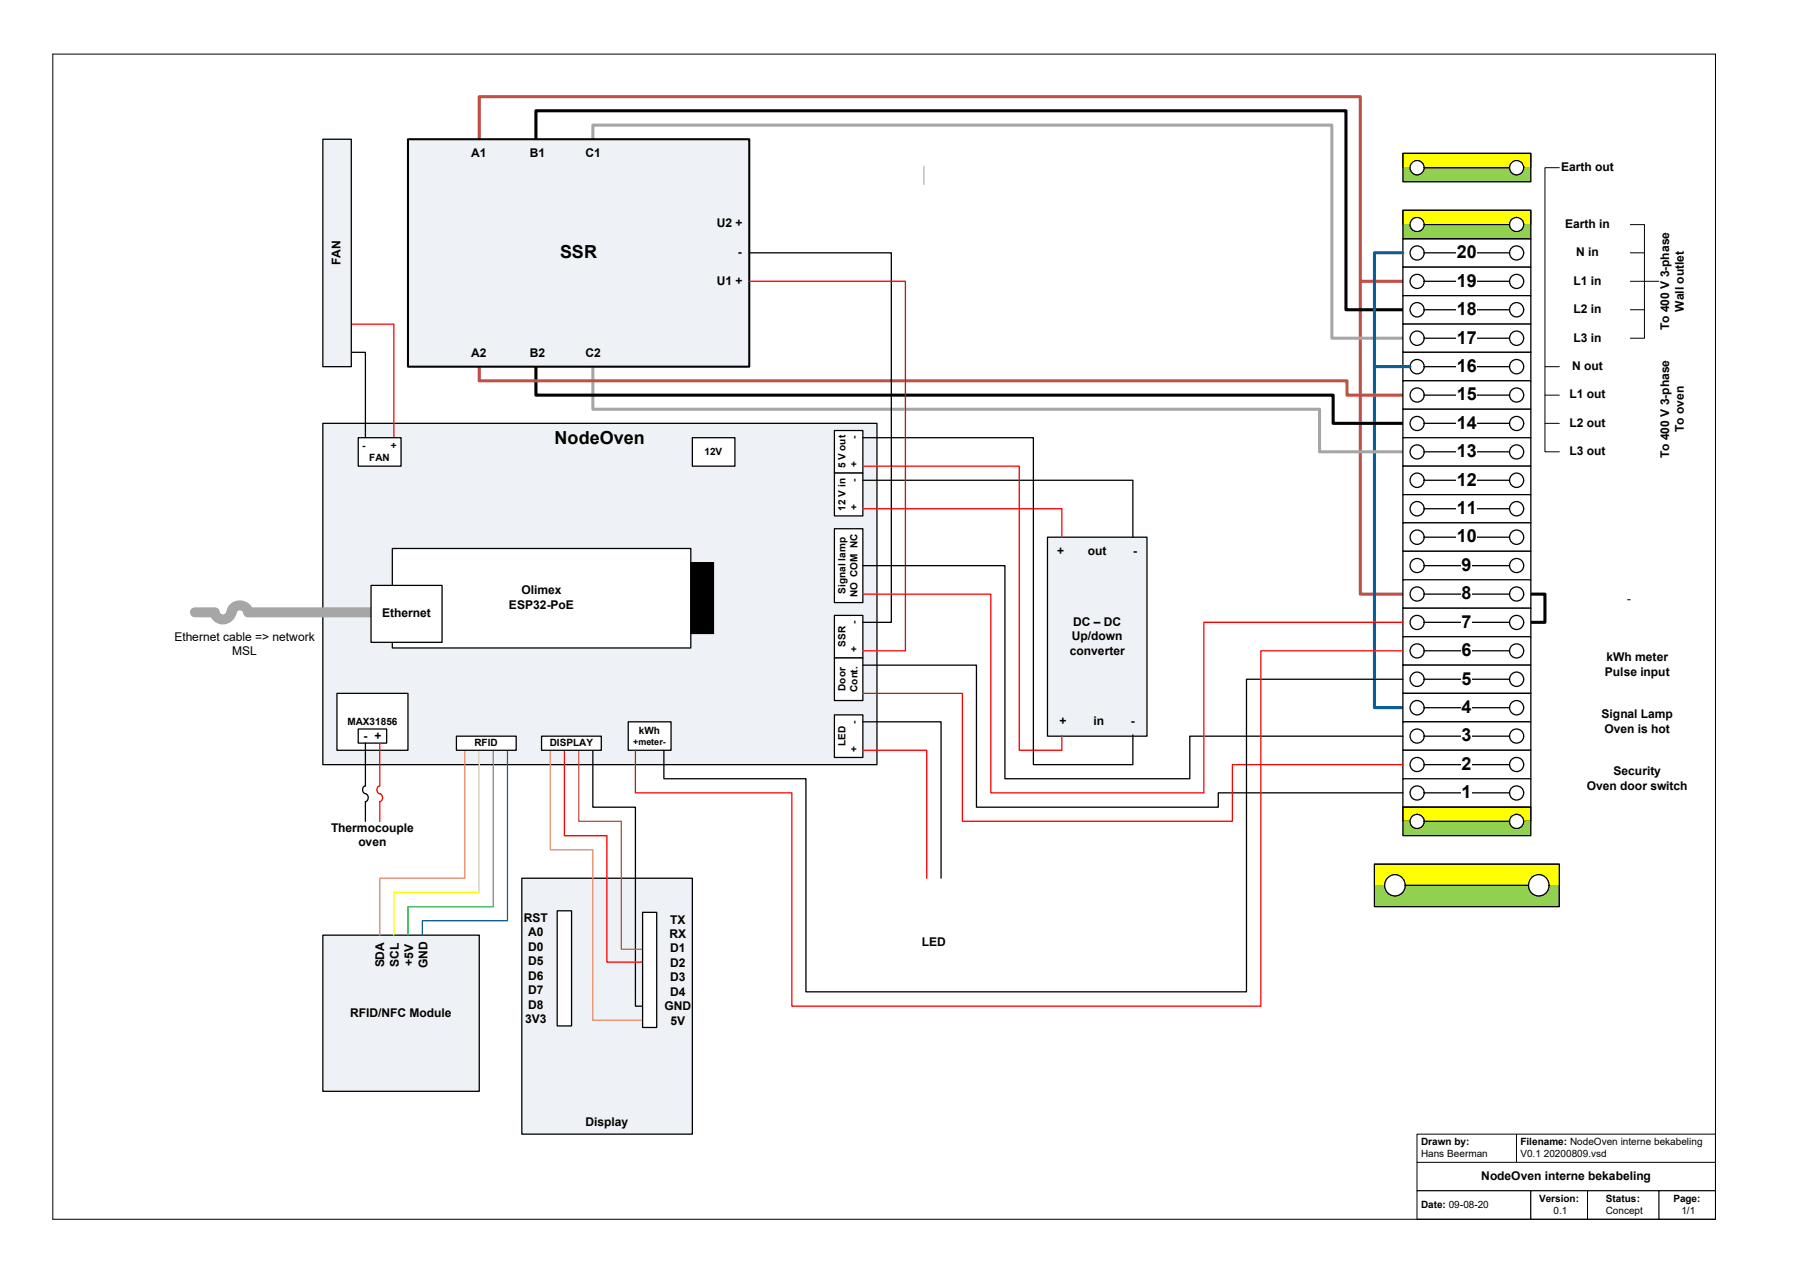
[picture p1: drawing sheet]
<svg xmlns="http://www.w3.org/2000/svg" width="297mm" height="210mm" viewBox="0 0 297 210" stroke-linecap="round" stroke-linejoin="round" font-family="sans-serif">
<path d="M79.1 24.3v-8.3h145.5v30.4h7M224.6 46.4v51.7h7M79.1 60.5v2.4h143.3v2.3h9.2" fill="none" stroke="#c05046" stroke-width=".51"/>
<path d="M226.9 60.5v56.3h4.7" fill="none" stroke="#0070c0" stroke-width=".51"/>
<path d="M88.5 23v-4.7h133.7v32.8h9.4M88.5 60.5v4.7h131.6v4.7h11.5M252.7 98.1h2.4v4.6h-2.4" fill="none" stroke="#000" stroke-width=".51"/>
<path d="M97.9 23v-2.3h122v35.1h11.7M97.9 60.5v7.1h119.9v7h13.8" fill="none" stroke="#a6a6a6" stroke-width=".51"/>
<path d="M231.6 34.7h21.1v2.4h-21.1z" fill="#ff0"/>
<path d="M231.6 34.7h21.1v2.4h-21.1z" fill="none" stroke="#000" stroke-width=".17"/>
<path d="M231.6 37.1h21.1v2.3h-21.1z" fill="#92d050"/>
<path d="M233.9 191.9h49.3v4.7h-49.3z" fill="#fff"/>
<path d="M233.9 191.9h49.3v4.7h-49.3z" fill="none" stroke="#000" stroke-width=".17"/>
<path d="M250.4 187.2h32.8v4.7h-32.8z" fill="#fff"/>
<path d="M250.4 187.2h32.8v4.7h-32.8z" fill="none" stroke="#000" stroke-width=".17"/>
<path d="M233.9 196.6h18.8v4.7h-18.8z" fill="#fff"/>
<path d="M233.9 196.6h18.8v4.7h-18.8z" fill="none" stroke="#000" stroke-width=".17"/>
<path d="M273.9 196.6h9.3v4.7h-9.3z" fill="#fff"/>
<path d="M273.9 196.6h9.3v4.7h-9.3z" fill="none" stroke="#000" stroke-width=".17"/>
<path d="M233.9 187.2h16.5v4.7h-16.5z" fill="#fff"/>
<path d="M233.9 187.2h16.5v4.7h-16.5z" fill="none" stroke="#000" stroke-width=".17"/>
<path d="M262.1 196.6h11.8v4.7h-11.8z" fill="#fff"/>
<path d="M262.1 196.6h11.8v4.7h-11.8z" fill="none" stroke="#000" stroke-width=".17"/>
<path d="M252.7 196.6h9.4v4.7h-9.4z" fill="#fff"/>
<path d="M8.7 8.9h274.5v192.4h-274.5zM252.7 196.6h9.4v4.7h-9.4z" fill="none" stroke="#000" stroke-width=".17"/>
<path d="M53.3 69.9h91.5v56.3h-91.5z" fill="#eef2f7"/>
<path d="M53.3 69.9h91.5v56.3h-91.5z" fill="none" stroke="#000" stroke-width=".21"/>
<path d="M55.6 114.5h11.8v9.4h-11.8z" fill="#fff"/>
<path d="M55.6 114.5h11.8v9.4h-11.8z" fill="none" stroke="#000" stroke-width=".21"/>
<path d="M103.7 119.2h7.1v4.7h-7.1z" fill="#fff"/>
<path d="M103.7 119.2h7.1v4.7h-7.1z" fill="none" stroke="#000" stroke-width=".21"/>
<path d="M101.9 96.6h.3v.5h-.3z" fill="#fff"/>
<path d="M101.9 96.6h.3v.5h-.3z" fill="none" stroke="#000" stroke-width=".17"/>
<path d="M114.3 72.3h7v4.7h-7z" fill="#fff"/>
<path d="M114.3 72.3h7v4.7h-7z" fill="none" stroke="#000" stroke-width=".21"/>
<path d="M64.8 90.6h49.2v16.4h-49.2z" fill="#fff"/>
<path d="M64.8 90.6h49.2v16.4h-49.2z" fill="none" stroke="#000" stroke-width=".21"/>
<path d="M114 92.9h3.8v11.7h-3.8z" fill="#000"/>
<path d="M114 92.9h3.8v11.7h-3.8z" fill="none" stroke="#000" stroke-width=".17"/>
<path d="M59.1 120.4h4.7v2.3h-4.7z" fill="#fff"/>
<path d="M59.1 120.4h4.7v2.3h-4.7zM60.3 122.7v7.1a.72 .72 0 0 0-.4 .7 .72 .72 0 0 0 .7 .6 .71 .71 0 0 1-.3 1.2v3.3" fill="none" stroke="#000" stroke-width=".21"/>
<path d="M62.7 122.7v7.1a.72 .72 0 0 0-.5 .7 .72 .72 0 0 0 .7 .6 .71 .71 0 0 1-.2 1.2v3.3" fill="none" stroke="#f00" stroke-width=".21"/>
<path d="M53.3 154.4h25.8v25.8h-25.8z" fill="#eef2f7"/>
<path d="M53.3 154.4h25.8v25.8h-25.8z" fill="none" stroke="#000" stroke-width=".21"/>
<path d="M86.1 145h28.2v42.2h-28.2z" fill="#eef2f7"/>
<path d="M86.1 145h28.2v42.2h-28.2z" fill="none" stroke="#000" stroke-width=".21"/>
<path d="M76.8 123.9v21.1h-14.1v9.4" fill="none" stroke="#f59d56" stroke-width=".21"/>
<path d="M79.1 123.9v23.4h-14.1v7.1" fill="none" stroke="#ff0" stroke-width=".21"/>
<path d="M81.4 123.9v25.8h-14v4.7" fill="none" stroke="#00b050" stroke-width=".21"/>
<path d="M83.8 123.9v28.1h-14.1v2.4" fill="none" stroke="#0070c0" stroke-width=".21"/>
<path d="M92 150.4h2.4v19h-2.4z" fill="#fff"/>
<path d="M97.9 123.9v9.4h7v32.8h1.2M92 150.4h2.4v19h-2.4z" fill="none" stroke="#000" stroke-width=".21"/>
<path d="M95.5 123.9v11.7h7.1v21.1h3.5" fill="none" stroke="#c05046" stroke-width=".21"/>
<path d="M93.2 123.9v14.1h7v20.8h5.9" fill="none" stroke="#f00" stroke-width=".21"/>
<path d="M90.8 123.9v16.4h7.1v28.1h8.2" fill="none" stroke="#f59d56" stroke-width=".21"/>
<path d="M106.1 150.6h2.3v19h-2.3z" fill="#fff"/>
<path d="M106.1 150.6h2.3v19h-2.3z" fill="none" stroke="#000" stroke-width=".21"/>
<path d="M89.4 121.5h9.9v2.4h-9.9z" fill="#fff"/>
<path d="M89.4 121.5h9.9v2.4h-9.9z" fill="none" stroke="#000" stroke-width=".21"/>
<path d="M75.4 121.5h9.8v2.4h-9.8z" fill="#fff"/>
<path d="M58 58.2h2.3v14.1M75.4 121.5h9.8v2.4h-9.8z" fill="none" stroke="#000" stroke-width=".21"/>
<path d="M58 53.5h7v18.8" fill="none" stroke="#f00" stroke-width=".21"/>
<path d="M53.3 23h4.7v37.5h-4.7z" fill="#eef2f7"/>
<path d="M53.3 23h4.7v37.5h-4.7z" fill="none" stroke="#000" stroke-width=".21"/>
<path d="M59.1 72.3h7.1v4.7h-7.1z" fill="#fff"/>
<path d="M59.1 72.3h7.1v4.7h-7.1z" fill="none" stroke="#000" stroke-width=".21"/>
<path d="M32.2 101.1h3.3a1.42 1.42 0 0 0 1.6 1.2 1.42 1.42 0 0 0 1.2-1.6 1.44 1.44 0 0 1 1.5-.7 1.44 1.44 0 0 1 1.2 1.1h20.3" fill="none" stroke="#a6a6a6" stroke-width="1.7"/>
<path d="M41 101.1h20.3" fill="none" stroke="#a6a6a6" stroke-width=".17"/>
<path d="M61.3 96.6h11.7v9.4h-11.7z" fill="#fff"/>
<path d="M61.3 96.6h11.7v9.4h-11.7z" fill="none" stroke="#000" stroke-width=".21"/>
<path d="M67.4 23h56.3v37.5h-56.3z" fill="#eef2f7"/>
<path d="M67.4 23h56.3v37.5h-56.3z" fill="none" stroke="#000" stroke-width=".34"/>
<path d="M137.8 71.1h4.7v7h-4.7z" fill="#fff"/>
<path d="M137.8 71.1h4.7v7h-4.7z" fill="none" stroke="#000" stroke-width=".21"/>
<path d="M137.8 78.1h4.7v7.1h-4.7z" fill="#fff"/>
<path d="M137.8 78.1h4.7v7.1h-4.7z" fill="none" stroke="#000" stroke-width=".21"/>
<path d="M172.9 88.7h16.5v32.8h-16.5z" fill="#eef2f7"/>
<path d="M142.5 79.3h44.5v9.4M142.5 72.3h28.1v53.9h16.4v-4.9M172.9 88.7h16.5v32.8h-16.5z" fill="none" stroke="#000" stroke-width=".21"/>
<path d="M142.5 77h25.8v46.9h7v-2.5M142.5 84h32.8v4.7" fill="none" stroke="#f00" stroke-width=".21"/>
<path d="M137.8 87.3h4.7v12.2h-4.7z" fill="#fff"/>
<path d="M137.8 87.3h4.7v12.2h-4.7z" fill="none" stroke="#000" stroke-width=".21"/>
<path d="M137.8 101.6h4.7v7h-4.7z" fill="#fff"/>
<path d="M137.8 101.6h4.7v7h-4.7z" fill="none" stroke="#000" stroke-width=".21"/>
<path d="M137.8 108.6h4.7v7.1h-4.7z" fill="#fff"/>
<path d="M137.8 108.6h4.7v7.1h-4.7z" fill="none" stroke="#000" stroke-width=".21"/>
<path d="M137.8 118h4.7v7.1h-4.7z" fill="#fff"/>
<path d="M123.7 41.7h23.5v61h-4.7M137.8 118h4.7v7.1h-4.7z" fill="none" stroke="#000" stroke-width=".21"/>
<path d="M123.7 46.4h25.8v61h-7" fill="none" stroke="#f00" stroke-width=".21"/>
<path d="M231.6 39.4h21.1v4.7h-21.1z" fill="#fff"/>
<path d="M231.6 39.4h21.1v4.7h-21.1z" fill="none" stroke="#000" stroke-width=".21"/>
<circle cx="234" cy="41.8" r="1.17" fill="#fff"/>
<circle cx="234" cy="41.8" r="1.17" fill="none" stroke="#000" stroke-width=".21"/>
<circle cx="250.4" cy="41.8" r="1.17" fill="#fff"/>
<g fill="none" stroke="#000" stroke-width=".21">
<path d="M235.1 41.7h14.1"/>
<circle cx="250.4" cy="41.8" r="1.17"/>
</g>
<g fill="#fff">
<path d="M240.5 40h3.3v3.6h-3.3z"/>
<path d="M231.6 44.1h21.1v4.7h-21.1z"/>
</g>
<path d="M231.6 44.1h21.1v4.7h-21.1z" fill="none" stroke="#000" stroke-width=".21"/>
<circle cx="234" cy="46.5" r="1.17" fill="#fff"/>
<circle cx="234" cy="46.5" r="1.17" fill="none" stroke="#000" stroke-width=".21"/>
<circle cx="250.4" cy="46.5" r="1.17" fill="#fff"/>
<g fill="none" stroke="#000" stroke-width=".21">
<path d="M235.1 46.4h14.1"/>
<circle cx="250.4" cy="46.5" r="1.17"/>
</g>
<g fill="#fff">
<path d="M240.5 44.7h3.3v3.6h-3.3z"/>
<path d="M231.6 48.8h21.1v4.7h-21.1z"/>
</g>
<path d="M231.6 48.8h21.1v4.7h-21.1z" fill="none" stroke="#000" stroke-width=".21"/>
<circle cx="233.9" cy="51.1" r="1.18" fill="#fff"/>
<circle cx="233.9" cy="51.1" r="1.18" fill="none" stroke="#000" stroke-width=".21"/>
<circle cx="250.4" cy="51.1" r="1.18" fill="#fff"/>
<g fill="none" stroke="#000" stroke-width=".21">
<path d="M235.1 51.1h14.1"/>
<circle cx="250.4" cy="51.1" r="1.18"/>
</g>
<g fill="#fff">
<path d="M240.5 49.4h3.3v3.5h-3.3z"/>
<path d="M231.6 53.5h21.1v4.7h-21.1z"/>
</g>
<path d="M231.6 53.5h21.1v4.7h-21.1z" fill="none" stroke="#000" stroke-width=".21"/>
<circle cx="233.9" cy="55.8" r="1.18" fill="#fff"/>
<circle cx="233.9" cy="55.8" r="1.18" fill="none" stroke="#000" stroke-width=".21"/>
<circle cx="250.4" cy="55.8" r="1.18" fill="#fff"/>
<g fill="none" stroke="#000" stroke-width=".21">
<path d="M235.1 55.8h14.1"/>
<circle cx="250.4" cy="55.8" r="1.18"/>
</g>
<g fill="#fff">
<path d="M240.5 54.1h3.3v3.5h-3.3z"/>
<path d="M231.6 58.2h21.1v4.7h-21.1z"/>
</g>
<path d="M231.6 58.2h21.1v4.7h-21.1z" fill="none" stroke="#000" stroke-width=".21"/>
<circle cx="233.9" cy="60.5" r="1.18" fill="#fff"/>
<circle cx="233.9" cy="60.5" r="1.18" fill="none" stroke="#000" stroke-width=".21"/>
<circle cx="250.4" cy="60.5" r="1.18" fill="#fff"/>
<g fill="none" stroke="#000" stroke-width=".21">
<path d="M235.1 60.5h14.1"/>
<circle cx="250.4" cy="60.5" r="1.18"/>
</g>
<g fill="#fff">
<path d="M240.5 58.8h3.3v3.5h-3.3z"/>
<path d="M231.6 62.9h21.1v4.7h-21.1z"/>
</g>
<path d="M231.6 62.9h21.1v4.7h-21.1z" fill="none" stroke="#000" stroke-width=".21"/>
<circle cx="233.9" cy="65.2" r="1.17" fill="#fff"/>
<circle cx="233.9" cy="65.2" r="1.17" fill="none" stroke="#000" stroke-width=".21"/>
<circle cx="250.4" cy="65.2" r="1.17" fill="#fff"/>
<g fill="none" stroke="#000" stroke-width=".21">
<path d="M235.1 65.2h14.1"/>
<circle cx="250.4" cy="65.2" r="1.17"/>
</g>
<g fill="#fff">
<path d="M240.5 63.4h3.3v3.6h-3.3z"/>
<path d="M231.6 67.6h21.1v4.7h-21.1z"/>
</g>
<path d="M231.6 67.6h21.1v4.7h-21.1z" fill="none" stroke="#000" stroke-width=".21"/>
<circle cx="234" cy="69.9" r="1.17" fill="#fff"/>
<circle cx="234" cy="69.9" r="1.17" fill="none" stroke="#000" stroke-width=".21"/>
<circle cx="250.4" cy="69.9" r="1.17" fill="#fff"/>
<g fill="none" stroke="#000" stroke-width=".21">
<path d="M235.1 69.9h14.1"/>
<circle cx="250.4" cy="69.9" r="1.17"/>
</g>
<g fill="#fff">
<path d="M240.5 68.1h3.3v3.6h-3.3z"/>
<path d="M231.6 72.3h21.1v4.7h-21.1z"/>
</g>
<path d="M231.6 72.3h21.1v4.7h-21.1z" fill="none" stroke="#000" stroke-width=".21"/>
<circle cx="234" cy="74.6" r="1.17" fill="#fff"/>
<circle cx="234" cy="74.6" r="1.17" fill="none" stroke="#000" stroke-width=".21"/>
<circle cx="250.4" cy="74.6" r="1.17" fill="#fff"/>
<g fill="none" stroke="#000" stroke-width=".21">
<path d="M235.1 74.6h14.1"/>
<circle cx="250.4" cy="74.6" r="1.17"/>
</g>
<g fill="#fff">
<path d="M240.5 72.8h3.3v3.6h-3.3z"/>
<path d="M231.6 77h21.1v4.7h-21.1z"/>
</g>
<path d="M231.6 77h21.1v4.7h-21.1z" fill="none" stroke="#000" stroke-width=".21"/>
<circle cx="233.9" cy="79.3" r="1.18" fill="#fff"/>
<circle cx="233.9" cy="79.3" r="1.18" fill="none" stroke="#000" stroke-width=".21"/>
<circle cx="250.4" cy="79.3" r="1.18" fill="#fff"/>
<g fill="none" stroke="#000" stroke-width=".21">
<path d="M235.1 79.3h14.1"/>
<circle cx="250.4" cy="79.3" r="1.18"/>
</g>
<g fill="#fff">
<path d="M240.5 77.5h3.3v3.6h-3.3z"/>
<path d="M231.6 81.7h21.1v4.6h-21.1z"/>
</g>
<path d="M231.6 81.7h21.1v4.6h-21.1z" fill="none" stroke="#000" stroke-width=".21"/>
<circle cx="233.9" cy="84" r="1.18" fill="#fff"/>
<circle cx="233.9" cy="84" r="1.18" fill="none" stroke="#000" stroke-width=".21"/>
<circle cx="250.4" cy="84" r="1.18" fill="#fff"/>
<g fill="none" stroke="#000" stroke-width=".21">
<path d="M235.1 84h14.1"/>
<circle cx="250.4" cy="84" r="1.18"/>
</g>
<g fill="#fff">
<path d="M240.5 82.2h3.3v3.6h-3.3z"/>
<path d="M231.6 86.3h21.1v4.7h-21.1z"/>
</g>
<path d="M231.6 86.3h21.1v4.7h-21.1z" fill="none" stroke="#000" stroke-width=".21"/>
<circle cx="233.9" cy="88.7" r="1.18" fill="#fff"/>
<circle cx="233.9" cy="88.7" r="1.18" fill="none" stroke="#000" stroke-width=".21"/>
<circle cx="250.4" cy="88.7" r="1.18" fill="#fff"/>
<g fill="none" stroke="#000" stroke-width=".21">
<path d="M235.1 88.7h14.1"/>
<circle cx="250.4" cy="88.7" r="1.18"/>
</g>
<g fill="#fff">
<path d="M240.5 86.9h3.3v3.6h-3.3z"/>
<path d="M231.6 91h21.1v4.7h-21.1z"/>
</g>
<path d="M231.6 91h21.1v4.7h-21.1z" fill="none" stroke="#000" stroke-width=".21"/>
<circle cx="233.9" cy="93.4" r="1.17" fill="#fff"/>
<circle cx="233.9" cy="93.4" r="1.17" fill="none" stroke="#000" stroke-width=".21"/>
<circle cx="250.4" cy="93.4" r="1.17" fill="#fff"/>
<g fill="none" stroke="#000" stroke-width=".21">
<path d="M235.1 93.4h14.1"/>
<circle cx="250.4" cy="93.4" r="1.17"/>
</g>
<g fill="#fff">
<path d="M241.3 91.6h1.7v3.6h-1.7z"/>
<path d="M231.6 95.7h21.1v4.7h-21.1z"/>
</g>
<path d="M231.6 95.7h21.1v4.7h-21.1z" fill="none" stroke="#000" stroke-width=".21"/>
<circle cx="233.9" cy="98.1" r="1.17" fill="#fff"/>
<circle cx="233.9" cy="98.1" r="1.17" fill="none" stroke="#000" stroke-width=".21"/>
<circle cx="250.4" cy="98.1" r="1.17" fill="#fff"/>
<g fill="none" stroke="#000" stroke-width=".21">
<path d="M235.1 98.1h14.1"/>
<circle cx="250.4" cy="98.1" r="1.17"/>
</g>
<g fill="#fff">
<path d="M241.3 96.3h1.7v3.6h-1.7z"/>
<path d="M231.6 100.4h21.1v4.7h-21.1z"/>
</g>
<path d="M231.6 100.4h21.1v4.7h-21.1z" fill="none" stroke="#000" stroke-width=".21"/>
<circle cx="234" cy="102.8" r="1.17" fill="#fff"/>
<circle cx="234" cy="102.8" r="1.17" fill="none" stroke="#000" stroke-width=".21"/>
<circle cx="250.4" cy="102.8" r="1.17" fill="#fff"/>
<g fill="none" stroke="#000" stroke-width=".21">
<path d="M235.1 102.7h14.1"/>
<circle cx="250.4" cy="102.8" r="1.17"/>
</g>
<g fill="#fff">
<path d="M241.3 101h1.7v3.6h-1.7z"/>
<path d="M231.6 105.1h21.1v4.7h-21.1z"/>
</g>
<path d="M231.6 105.1h21.1v4.7h-21.1z" fill="none" stroke="#000" stroke-width=".21"/>
<circle cx="234" cy="107.5" r="1.17" fill="#fff"/>
<circle cx="234" cy="107.5" r="1.17" fill="none" stroke="#000" stroke-width=".21"/>
<circle cx="250.4" cy="107.5" r="1.17" fill="#fff"/>
<g fill="none" stroke="#000" stroke-width=".21">
<path d="M235.1 107.4h14.1"/>
<circle cx="250.4" cy="107.5" r="1.17"/>
</g>
<g fill="#fff">
<path d="M241.3 105.7h1.7v3.5h-1.7z"/>
<path d="M231.6 109.8h21.1v4.7h-21.1z"/>
</g>
<path d="M231.6 109.8h21.1v4.7h-21.1z" fill="none" stroke="#000" stroke-width=".21"/>
<circle cx="233.9" cy="112.1" r="1.18" fill="#fff"/>
<circle cx="233.9" cy="112.1" r="1.18" fill="none" stroke="#000" stroke-width=".21"/>
<circle cx="250.4" cy="112.1" r="1.18" fill="#fff"/>
<g fill="none" stroke="#000" stroke-width=".21">
<path d="M235.1 112.1h14.1"/>
<circle cx="250.4" cy="112.1" r="1.18"/>
</g>
<g fill="#fff">
<path d="M241.3 110.4h1.7v3.5h-1.7z"/>
<path d="M231.6 114.5h21.1v4.7h-21.1z"/>
</g>
<path d="M231.6 114.5h21.1v4.7h-21.1z" fill="none" stroke="#000" stroke-width=".21"/>
<circle cx="233.9" cy="116.8" r="1.18" fill="#fff"/>
<circle cx="233.9" cy="116.8" r="1.18" fill="none" stroke="#000" stroke-width=".21"/>
<circle cx="250.4" cy="116.8" r="1.18" fill="#fff"/>
<g fill="none" stroke="#000" stroke-width=".21">
<path d="M235.1 116.8h14.1"/>
<circle cx="250.4" cy="116.8" r="1.18"/>
</g>
<g fill="#fff">
<path d="M241.3 115.1h1.7v3.5h-1.7z"/>
<path d="M231.6 119.2h21.1v4.7h-21.1z"/>
</g>
<path d="M231.6 119.2h21.1v4.7h-21.1z" fill="none" stroke="#000" stroke-width=".21"/>
<circle cx="233.9" cy="121.5" r="1.17" fill="#fff"/>
<circle cx="233.9" cy="121.5" r="1.17" fill="none" stroke="#000" stroke-width=".21"/>
<circle cx="250.4" cy="121.5" r="1.17" fill="#fff"/>
<g fill="none" stroke="#000" stroke-width=".21">
<path d="M235.1 121.5h14.1"/>
<circle cx="250.4" cy="121.5" r="1.17"/>
</g>
<g fill="#fff">
<path d="M241.3 119.8h1.7v3.5h-1.7z"/>
<path d="M231.6 123.9h21.1v4.7h-21.1z"/>
</g>
<path d="M231.6 123.9h21.1v4.7h-21.1z" fill="none" stroke="#000" stroke-width=".21"/>
<circle cx="233.9" cy="126.2" r="1.17" fill="#fff"/>
<circle cx="233.9" cy="126.2" r="1.17" fill="none" stroke="#000" stroke-width=".21"/>
<circle cx="250.4" cy="126.2" r="1.17" fill="#fff"/>
<g fill="none" stroke="#000" stroke-width=".21">
<path d="M235.1 126.2h14.1"/>
<circle cx="250.4" cy="126.2" r="1.17"/>
</g>
<g fill="#fff">
<path d="M241.3 124.4h1.7v3.6h-1.7z"/>
<path d="M231.6 128.6h21.1v4.7h-21.1z"/>
</g>
<path d="M231.6 128.6h21.1v4.7h-21.1z" fill="none" stroke="#000" stroke-width=".21"/>
<circle cx="234" cy="130.9" r="1.17" fill="#fff"/>
<circle cx="234" cy="130.9" r="1.17" fill="none" stroke="#000" stroke-width=".21"/>
<circle cx="250.4" cy="130.9" r="1.17" fill="#fff"/>
<g fill="none" stroke="#000" stroke-width=".21">
<path d="M235.1 130.9h14.1"/>
<circle cx="250.4" cy="130.9" r="1.17"/>
</g>
<path d="M241.3 129.1h1.7v3.6h-1.7z" fill="#fff"/>
<path d="M231.6 34.7h21.1v4.7h-21.1z" fill="none" stroke="#000" stroke-width=".21"/>
<circle cx="233.9" cy="37.1" r="1.17" fill="#fff"/>
<circle cx="233.9" cy="37.1" r="1.17" fill="none" stroke="#000" stroke-width=".21"/>
<circle cx="250.4" cy="37.1" r="1.17" fill="#fff"/>
<g fill="none" stroke="#000" stroke-width=".21">
<path d="M235.1 37.1h14.1"/>
<circle cx="250.4" cy="37.1" r="1.17"/>
</g>
<path d="M231.6 133.3h21.1v2.3h-21.1z" fill="#ff0"/>
<path d="M231.6 133.3h21.1v2.3h-21.1z" fill="none" stroke="#000" stroke-width=".17"/>
<path d="M231.6 135.6h21.1v2.4h-21.1z" fill="#92d050"/>
<path d="M231.6 133.3h21.1v4.7h-21.1z" fill="none" stroke="#000" stroke-width=".21"/>
<circle cx="234" cy="135.6" r="1.17" fill="#fff"/>
<circle cx="234" cy="135.6" r="1.17" fill="none" stroke="#000" stroke-width=".21"/>
<circle cx="250.4" cy="135.6" r="1.17" fill="#fff"/>
<g fill="none" stroke="#000" stroke-width=".21">
<path d="M235.1 135.6h14.1"/>
<circle cx="250.4" cy="135.6" r="1.17"/>
</g>
<path d="M231.6 25.3h21.1v2.4h-21.1z" fill="#ff0"/>
<path d="M231.6 25.3h21.1v2.4h-21.1z" fill="none" stroke="#000" stroke-width=".17"/>
<path d="M231.6 27.7h21.1v2.3h-21.1z" fill="#92d050"/>
<path d="M231.6 25.3h21.1v4.7h-21.1z" fill="none" stroke="#000" stroke-width=".21"/>
<circle cx="233.9" cy="27.7" r="1.18" fill="#fff"/>
<circle cx="233.9" cy="27.7" r="1.18" fill="none" stroke="#000" stroke-width=".21"/>
<circle cx="250.4" cy="27.7" r="1.18" fill="#fff"/>
<g fill="none" stroke="#000" stroke-width=".21">
<path d="M235.1 27.7h14.1"/>
<circle cx="250.4" cy="27.7" r="1.18"/>
</g>
<path d="M226.9 142.7h30.5v3.5h-30.5z" fill="#ff0"/>
<path d="M226.9 142.7h30.5v3.5h-30.5z" fill="none" stroke="#000" stroke-width=".17"/>
<path d="M226.9 146.2h30.5v3.5h-30.5z" fill="#92d050"/>
<path d="M226.9 142.7h30.5v7h-30.5z" fill="none" stroke="#000" stroke-width=".21"/>
<circle cx="230.3" cy="146.2" r="1.73" fill="#fff"/>
<circle cx="230.3" cy="146.2" r="1.73" fill="none" stroke="#000" stroke-width=".21"/>
<circle cx="254" cy="146.2" r="1.73" fill="#fff"/>
<g fill="none" stroke="#000" stroke-width=".21">
<path d="M142.5 93.4h23.4v35.2h30.5v-7.1h35.2M142.5 119.2h12.9v25.8M142.5 109.8h18.7v23.5h39.9v-2.4h30.5M231.6 112.1h-25.8v51.6h-72.7v-35.1h-23.5v-4.7M232 146.2h20.3"/>
<circle cx="254" cy="146.2" r="1.73"/>
</g>
<path d="M142.5 98.1h21.1v32.8h35.2v-28.2h32.8M142.5 114.5h16.4v21.1h44.6v-9.4h28.1M231.6 107.4h-23.4v58.7h-77.5v-35.2h-25.8v-7M142.5 123.9h10.5v21.1" fill="none" stroke="#f00" stroke-width=".21"/>
<path d="M231.6 41.7h-4.7v18.8h5.9" fill="none" stroke="#0070c0" stroke-width=".51"/>
<path d="M152.5 27.4v3.1" fill="none" stroke="#a6a6a6" stroke-width=".17"/>
<path d="M257.4 27.7h-2.3v46.9h2.3M269.2 37.1h2.3v18.7h-2.3M269.2 46.4h4.7M269.2 51.1h2.3M269.2 41.7h2.3M255.1 69.9h2.3M255.1 65.2h2.3M255.1 60.5h2.3M268.7 99h.5" fill="none" stroke="#000" stroke-width=".17"/>
<g font-size="3">
<text x="92.5" y="42.6">SSR</text>
<text x="240.5" y="42.6">20</text>
<text x="240.5" y="47.3">19</text>
<text x="240.5" y="52">18</text>
<text x="240.5" y="56.7">17</text>
<text x="240.5" y="61.4">16</text>
<text x="240.5" y="66.1">15</text>
<text x="240.5" y="70.8">14</text>
<text x="91.6" y="73.2">NodeOven</text>
<text x="240.5" y="75.5">13</text>
<text x="240.5" y="80.2">12</text>
<text x="240.5" y="84.9">11</text>
<text x="240.5" y="89.5">10</text>
<text x="241.3" y="94.2">9</text>
<text x="241.3" y="98.9">8</text>
<text x="241.3" y="103.6">7</text>
<text x="241.3" y="108.3">6</text>
<text x="241.3" y="113">5</text>
<text x="241.3" y="117.7">4</text>
<text x="241.3" y="122.4">3</text>
<text x="241.3" y="127.1">2</text>
<text x="241.3" y="131.8">1</text>
</g>
<g font-size="2">
<text x="77.8" y="25.9">A1</text>
<text x="87.5" y="25.9">B1</text>
<text x="96.6" y="25.9">C1</text>
<text x="257.7" y="28.3">Earth out</text>
<text x="118.3" y="37.5">U2 +</text>
<text x="258.4" y="37.6">Earth in</text>
<text x="56.2" y="43.8" transform="rotate(-90 56.2 43.8)">FAN</text>
<text x="118.3" y="47.1">U1 +</text>
<text x="121.8" y="42.3">-</text>
<text x="259.8" y="47">L1 in</text>
<text x="260.2" y="42.3">N in</text>
<text x="259.8" y="51.7">L2 in</text>
<text x="278" y="51.4" transform="rotate(-90 278 51.4)">Wall outlet</text>
<text x="77.8" y="59">A2</text>
<text x="87.5" y="59">B2</text>
<text x="96.6" y="59">C2</text>
<text x="259.8" y="56.4">L3 in</text>
<text x="275.5" y="54.5" transform="rotate(-90 275.5 54.5)">To 400 V 3-phase</text>
<text x="259.1" y="65.8">L1 out</text>
<text x="259.5" y="61.1">N out</text>
<text x="259.1" y="70.5">L2 out</text>
<text x="278" y="71.4" transform="rotate(-90 278 71.4)">To oven</text>
<text x="259.1" y="75.2">L3 out</text>
<text x="275.5" y="75.7" transform="rotate(-90 275.5 75.7)">To 400 V 3-phase</text>
<text x="174.5" y="91.6">+</text>
<text x="179.6" y="91.6">out</text>
<text x="187.1" y="91.6">-</text>
<text x="63.1" y="101.9">Ethernet</text>
<text x="84" y="100.5">ESP32-PoE</text>
<text x="86.1" y="98.1">Olimex</text>
<text x="28.8" y="105.8">Ethernet cable =&gt; network</text>
<text x="176.9" y="105.7">Up/down</text>
<text x="177.2" y="103.3">DC – DC</text>
<text x="38.3" y="108.2">MSL</text>
<text x="176.6" y="108.1">converter</text>
<text x="265" y="111.5">Pulse input</text>
<text x="265.2" y="109.2">kWh meter</text>
<text x="174.9" y="119.8">+</text>
<text x="180.5" y="119.8">in</text>
<text x="186.7" y="119.8">-</text>
<text x="264.4" y="118.6">Signal Lamp</text>
<text x="60" y="122.1">- +</text>
<text x="264.9" y="120.9">Oven is hot</text>
<text x="262" y="130.3">Oven door switch</text>
<text x="266.4" y="127.9">Security</text>
<text x="54.7" y="137.3">Thermocouple</text>
<text x="59.2" y="139.7">oven</text>
<text x="86.5" y="152.2">RST</text>
<text x="87.2" y="154.6">A0</text>
<text x="110.5" y="154.9">RX</text>
<text x="110.7" y="152.5">TX</text>
<text x="63.4" y="159.7" transform="rotate(-90 63.4 159.7)">SDA</text>
<text x="65.8" y="159.6" transform="rotate(-90 65.8 159.6)">SCL</text>
<text x="68.2" y="159.4" transform="rotate(-90 68.2 159.4)">+5V</text>
<text x="70.6" y="159.9" transform="rotate(-90 70.6 159.9)">GND</text>
<text x="87.2" y="157">D0</text>
<text x="87.2" y="159.4">D5</text>
<text x="87.2" y="161.8">D6</text>
<text x="110.7" y="157.2">D1</text>
<text x="110.7" y="159.6">D2</text>
<text x="152.2" y="156.1">LED</text>
<text x="57.8" y="167.9">RFID/NFC Module</text>
<text x="87.2" y="164.2">D7</text>
<text x="87.2" y="166.5">D8</text>
<text x="109.7" y="166.8">GND</text>
<text x="110.7" y="162">D3</text>
<text x="110.7" y="164.4">D4</text>
<text x="86.7" y="168.9">3V3</text>
<text x="110.7" y="169.2">5V</text>
<text x="96.6" y="185.9">Display</text>
<text x="244.6" y="194.8">NodeOven interne bekabeling</text>
</g>
<g font-size="1.7">
<text x="59.8" y="74.1">-</text>
<text x="61" y="76.1">FAN</text>
<text x="64.5" y="74.1">+</text>
<text x="116.3" y="75.1">12V</text>
<text x="139.6" y="77.3" transform="rotate(-90 139.6 77.3)">5 V out</text>
<text x="141.6" y="77.2" transform="rotate(-90 141.6 77.2)">+</text>
<text x="141.6" y="72.5" transform="rotate(-90 141.6 72.5)">-</text>
<text x="141.6" y="79.6" transform="rotate(-90 141.6 79.6)">-</text>
<text x="139.6" y="84.3" transform="rotate(-90 139.6 84.3)">12 V in</text>
<text x="141.6" y="84.2" transform="rotate(-90 141.6 84.2)">+</text>
<text x="139.6" y="98" transform="rotate(-90 139.6 98)">Signal lamp</text>
<text x="141.6" y="98.6" transform="rotate(-90 141.6 98.6)">NO COM NC</text>
<text x="139.6" y="106.8" transform="rotate(-90 139.6 106.8)">SSR</text>
<text x="141.6" y="107.7" transform="rotate(-90 141.6 107.7)">+</text>
<text x="141.6" y="103" transform="rotate(-90 141.6 103)">-</text>
<text x="57.4" y="119.7">MAX31856</text>
<text x="139.6" y="114" transform="rotate(-90 139.6 114)">Door</text>
<text x="141.6" y="119.5" transform="rotate(-90 141.6 119.5)">-</text>
<text x="141.6" y="114.3" transform="rotate(-90 141.6 114.3)">Cont.</text>
<text x="78.3" y="123.2">RFID</text>
<text x="90.8" y="123.2">DISPLAY</text>
<text x="105.5" y="121.1">kWh</text>
<text x="139.6" y="123.1" transform="rotate(-90 139.6 123.1)">LED</text>
<text x="141.6" y="124.1" transform="rotate(-90 141.6 124.1)">+</text>
<text x="234.6" y="189.1">Drawn by:</text>
<text x="234.6" y="191">Hans Beerman</text>
<text x="251" y="189.1">Filename: NodeOven interne bekabeling</text>
<text x="251" y="191">V0.1 20200809.vsd</text>
<text x="234.6" y="199.4">Date: 09-08-20</text>
<text x="254.1" y="198.4">Version:</text>
<text x="256.4" y="200.4">0.1</text>
<text x="265.1" y="200.4">Concept</text>
<text x="265.1" y="198.4">Status:</text>
<text x="276.3" y="198.4">Page:</text>
<text x="277.6" y="200.4">1/1</text>
</g>
<text font-size="1.5" x="104.5" y="122.9">+meter-</text>
</svg>
